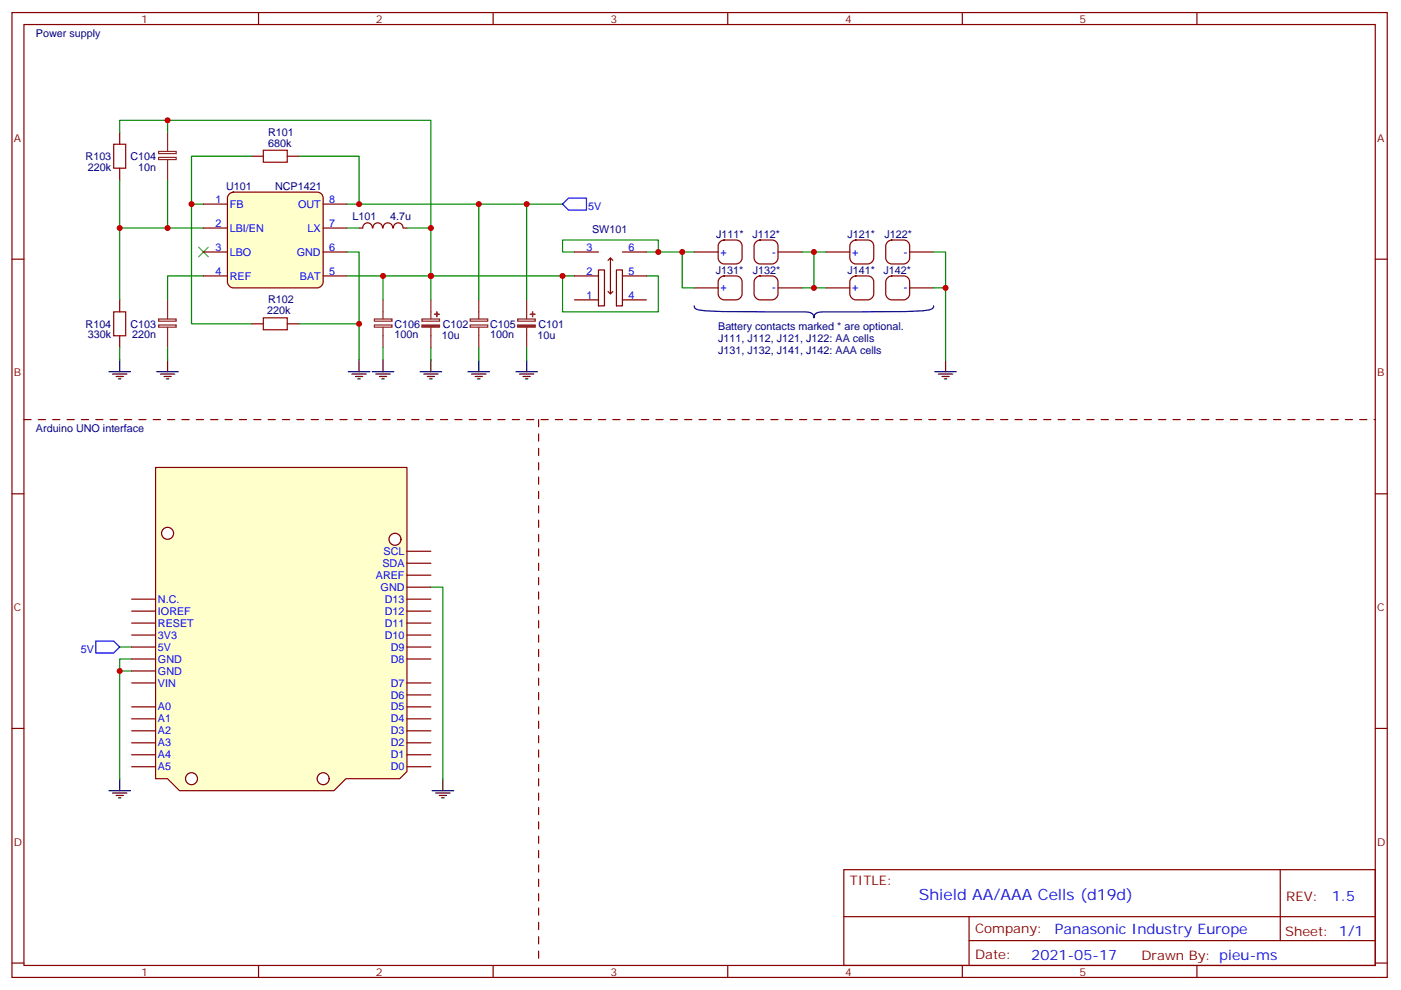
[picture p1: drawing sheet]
<svg xmlns="http://www.w3.org/2000/svg" width="413mm" height="292mm" viewBox="0 0 413 292" stroke-linecap="round" stroke-linejoin="round" font-family="sans-serif">
<g fill="none" stroke="#870000" stroke-width=".35">
<path d="M3.5 3.7h405.4v284.3h-405.4zM7.1 7.2h398.2v277.3h-398.2zM76.2 3.7v3.5M145.3 3.7v3.5M214.5 3.7v3.5M283.6 3.7v3.5M352.8 3.7v3.5M35.3 39v3.5M35.3 49.6v3.5M74.1 46h3.5M84.7 46h3.5M3.5 76.4h3.6"/>
<path d="M109.7 67.2a1.41 1.41 0 0 0-1.4-1.5 1.41 1.41 0 0 0-1.4 1.5h-1.1M109.9 67.2a1.41 1.41 0 0 1 1.4-1.5 1.41 1.41 0 0 1 1.4 1.5M112.9 67.2a1.41 1.41 0 0 1 1.4-1.5 1.41 1.41 0 0 1 1.4 1.5M116 67.2a1.41 1.41 0 0 1 1.4-1.5 1.41 1.41 0 0 1 1.4 1.5M118.9 67.2h1M169.3 74.3h7.1M176.4 79.6h1.8v10.5h-1.8zM179.2 76.7l.7-.7 .7 .7M179.9 76v10.6M181.7 79.6h1.7v10.5h-1.7zM183.4 74.3h7.1M204.6 74.3h7.1"/>
<path d="M212.3 71.2l1.1-.5h3.6a1.76 1.76 0 0 1 1.7 1.8v3.5a1.89 1.89 0 0 1-1.7 1.8h-3.6a1.89 1.89 0 0 1-1.7-1.8v-3.5zM222.8 71.2l1.2-.5h3.5a1.76 1.76 0 0 1 1.8 1.8v3.5a1.89 1.89 0 0 1-1.8 1.8h-3.5a1.89 1.89 0 0 1-1.8-1.8v-3.5zM229.3 74.3h7.1M243.4 74.3h7.1M251.1 71.2l1.1-.5h3.6a1.76 1.76 0 0 1 1.7 1.8v3.5a1.89 1.89 0 0 1-1.7 1.8h-3.6a1.89 1.89 0 0 1-1.7-1.8v-3.5zM261.6 71.2l1.2-.5h3.5a1.76 1.76 0 0 1 1.8 1.8v3.5a1.89 1.89 0 0 1-1.8 1.8h-3.5a1.89 1.89 0 0 1-1.7-1.8v-3.5zM268.1 74.3h7.1M405.3 76.4h3.6M35.3 88.4v3.5M35.3 99v3.5M74.1 95.4h3.5M84.7 95.4h3.5"/>
<path d="M169.3 88.4h7.1M169.3 81.3h7.1M179.2 85.9l.7 .7 .7-.7M183.4 88.4h7.1M183.4 81.3h7.1M204.6 84.8h7.1M212.3 81.8l1.1-.5h3.6a1.76 1.76 0 0 1 1.7 1.8v3.5a1.89 1.89 0 0 1-1.7 1.8h-3.6a1.89 1.89 0 0 1-1.7-1.8v-3.5zM222.8 81.8l1.2-.5h3.5a1.76 1.76 0 0 1 1.8 1.8v3.5a1.89 1.89 0 0 1-1.8 1.8h-3.5a1.89 1.89 0 0 1-1.8-1.8v-3.5zM229.3 84.8h7.1M243.4 84.8h7.1M251.1 81.8l1.1-.5h3.6a1.76 1.76 0 0 1 1.7 1.8v3.5a1.89 1.89 0 0 1-1.7 1.8h-3.6a1.89 1.89 0 0 1-1.7-1.8v-3.5zM261.6 81.8l1.2-.5h3.5a1.76 1.76 0 0 1 1.8 1.8v3.5a1.89 1.89 0 0 1-1.8 1.8h-3.5a1.89 1.89 0 0 1-1.7-1.8v-3.5z"/>
<path d="M268.1 84.8h7.1M3.5 145.5h3.6M405.3 145.5h3.6M3.5 214.7h3.6M405.3 214.7h3.6M248.7 256.3h156.6v28.2h-156.6zM377.3 256.3v20.9M248.7 270.1h156.5M285.6 277.2h119.6M285.6 270.1v14.2M3.5 283.8h3.6M76.2 284.5v3.5"/>
<path d="M145.3 284.5v3.5M214.5 284.5v3.5M283.6 284.5v3.5M352.8 284.5v3.5M405.3 283.8h3.6"/>
</g>
<g fill="none" stroke="#000" stroke-width=".35">
<path d="M32.1 109.5h6.4M33.2 110.2h4.2M34.2 110.9h2.1M34.9 111.7h.7M35.3 106v3.5M46.2 109.5h6.4M47.3 110.2h4.2M48.3 110.9h2.1M49 111.7h.7M49.4 106v3.5M102.7 109.5h6.3M103.7 110.2h4.2"/>
<path d="M104.8 110.9h2.1M105.5 111.7h.7M105.8 106v3.5M109.7 109.5h6.4M110.8 110.2h4.2M111.8 110.9h2.1M112.5 111.7h.7M112.9 106v3.5M123.8 109.5h6.4M124.9 110.2h4.2M125.9 110.9h2.2M126.6 111.7h.8"/>
<path d="M127 106v3.5M137.9 109.5h6.4M139 110.2h4.2M140.1 110.9h2.1M140.8 111.7h.7M141.1 106v3.5M152 109.5h6.4M153.1 110.2h4.2M154.2 110.9h2.1M154.9 111.7h.7M155.2 106v3.5M275.5 109.5h6.4"/>
<path d="M276.6 110.2h4.2M277.6 110.9h2.2M278.3 111.7h.7M278.7 106v3.5M32.1 233h6.4M33.2 233.7h4.2M34.2 234.4h2.1M34.9 235.1h.7M35.3 229.5v3.5M127.4 233h6.3M128.4 233.7h4.2M129.5 234.4h2.1"/>
<path d="M130.2 235.1h.7M130.5 229.5v3.5"/>
</g>
<path d="M33.5 42.5h3.5v7.1h-3.5zM77.6 44.3h7.1v3.5h-7.1zM33.5 91.9h3.5v7.1h-3.5zM77.6 93.7h7.1v3.5h-7.1z" fill="none" stroke="#a10000" stroke-width=".35"/>
<g fill="none" stroke="#008700" stroke-width=".35">
<path d="M35.3 39v-3.5h91.7v52.9M49.4 35.5v3.5M35.3 53.1v35.3M49.4 53.1v14.1M74.1 46h-17.7v49.4h17.7M88.2 46h17.6v14.1M35.3 67.2h24.7M56.4 60.1h3.6M102.3 74.3h3.5v21.1h-17.6M102.3 67.2h3.5M102.3 60.1h63.5M119.9 67.2h7.1"/>
<path d="M141.1 60.1v28.3M155.2 60.1v28.3M169.3 74.3h-3.5v-3.6h28.2v3.6M190.5 74.3h14.1M201.1 74.3v10.5h3.5M236.4 74.3h7M239.9 74.3v10.5M275.2 74.3h3.5v31.7M60 81.3h-10.6v7.1M102.3 81.3h67M105.8 95.4v10.6M112.9 81.3v7.1"/>
<path d="M165.8 81.3v10.6h28.2v-10.6h-3.5M236.4 84.8h7M275.2 84.8h3.5M35.3 102.5v3.5M49.4 102.5v3.5M112.9 102.5v3.5M127 102.5v3.5M141.1 102.5v3.5M155.2 102.5v3.5M127 173h3.5v56.5M35.3 190.7h3.5M35.3 197.7h3.5"/>
<path d="M38.8 194.2h-3.5v35.3"/>
</g>
<path d="M167.6 58.4h5.3v3.5h-5.3l-1.8-1.8zM28.2 188.9h5.3l1.8 1.8-1.8 1.7h-5.3z" fill="none" stroke="#00f" stroke-width=".35"/>
<g fill="none" stroke="#8c2424" stroke-width=".35">
<path d="M49.4 39v5.6M46.7 46.4h5.2v.6h-5.2zM46.7 44.6h5.2v.7h-5.2zM49.4 47.1v6M46.7 95.8h5.2v.6h-5.2zM46.7 94h5.2v.7h-5.2zM49.4 88.4v5.6M49.4 96.5v6M110.3 95.8h5.2v.6h-5.2zM110.3 94h5.2v.7h-5.2zM112.9 88.4v5.6M112.9 96.5v6"/>
<path d="M124.4 94h5.1v.7h-5.1zM127 88.4v5.6M127 96.5v6M138.6 95.8h5.2v.6h-5.2zM138.6 94h5.2v.7h-5.2zM141.1 88.4v5.6M141.1 96.5v6M152.6 94h5.2v.7h-5.2zM155.2 88.4v5.6M155.2 96.5v6"/>
</g>
<path d="M58.6 72.8l2.8 2.9M61.4 72.8l-2.8 2.9" fill="none" stroke="#3c3" stroke-width=".35"/>
<g fill="#8c2424" stroke="#8c2424" stroke-width=".35">
<path d="M152.6 95.8h5.2v.6h-5.2z"/>
<path d="M156.3 92.6h1.4z"/>
<path d="M157 91.9v1.4z"/>
<path d="M124.4 95.8h5.1v.6h-5.1z"/>
<path d="M128.1 92.6h1.4z"/>
<path d="M128.7 91.9l.1 1.4z"/>
</g>
<path d="M7.1 123.6h398.2M158.7 123.6v160.9" fill="none" stroke="#870000" stroke-width=".35" stroke-dasharray="2.1 2.1"/>
<path d="M204.6 90.1l.1 .6 .5 .4a32.3 32.3 0 0 0 9.6 .7l22.3 .1a2.13 2.13 0 0 1 2.8 1.8 2.13 2.13 0 0 1 2.8-1.8h16.8a88.1 88.1 0 0 0 14.7-.7l.7-.3 .3-.8" fill="none" stroke="#000080" stroke-width=".35"/>
<path d="M67.6 57.1l1.2-.5h24.7a1.76 1.76 0 0 1 1.7 1.8v24.7a1.89 1.89 0 0 1-1.7 1.7h-24.7a1.89 1.89 0 0 1-1.8-1.7v-24.7z" fill="#ffc" stroke="#870000" stroke-width=".35"/>
<path d="M60 74.3h7M60 67.2h7M60 60.1h7M95.2 74.3h7.1M95.2 67.2h7.1M95.2 60.1h7.1M60 81.3h7M95.2 81.3h7.1" fill="none" stroke="#870000" stroke-width=".35"/>
<g fill="#c00">
<circle cx="35.3" cy="67.2" r=".88"/>
<circle cx="49.4" cy="67.2" r=".88"/>
<circle cx="56.4" cy="60.1" r=".88"/>
<circle cx="112.9" cy="81.3" r=".88"/>
<circle cx="127" cy="81.3" r=".88"/>
<circle cx="127" cy="67.2" r=".88"/>
<circle cx="105.8" cy="60.1" r=".88"/>
<circle cx="49.4" cy="35.5" r=".88"/>
<circle cx="141.1" cy="60.1" r=".88"/>
<circle cx="155.2" cy="60.1" r=".88"/>
<circle cx="194" cy="74.3" r=".88"/>
<circle cx="105.8" cy="95.4" r=".88"/>
<circle cx="239.9" cy="84.8" r=".88"/>
<circle cx="239.9" cy="74.3" r=".88"/>
<circle cx="201.1" cy="74.3" r=".88"/>
<circle cx="278.7" cy="84.8" r=".88"/>
<circle cx="35.3" cy="197.7" r=".88"/>
<circle cx="165.8" cy="81.3" r=".88"/>
</g>
<path d="M45.9 137.8h74v89.6l-2.1 2.1h-15.8l-3.6 3.5h-45.5l-3.5-3.5h-3.5z" fill="#ffc" stroke="#870000" stroke-width=".35"/>
<g fill="none" stroke="#870000" stroke-width=".35">
<path d="M38.8 176.6h7.1M119.9 176.6h7.1M119.9 173h7.1M119.9 169.5h7.1M119.9 166h7.1M119.9 162.5h7.1M38.8 194.2h7.1M38.8 190.7h7.1M38.8 187.1h7.1M38.8 183.6h7.1M38.8 180.1h7.1M38.8 197.7h7.1"/>
<path d="M119.9 194.2h7.1M119.9 190.7h7.1M119.9 187.1h7.1M119.9 183.6h7.1M119.9 180.1h7.1M38.8 218.9h7.1M38.8 215.4h7.1M38.8 211.8h7.1M38.8 208.3h7.1M38.8 201.3h7.1M119.9 218.9h7.1M119.9 215.4h7.1"/>
<path d="M119.9 211.8h7.1M119.9 208.3h7.1M119.9 204.8h7.1M119.9 201.3h7.1M38.8 226h7.1M38.8 222.4h7.1M119.9 226h7.1M119.9 222.4h7.1"/>
</g>
<g fill="#fff" stroke="#600" stroke-width=".35">
<circle cx="116.4" cy="158.9" r="1.76"/>
<circle cx="95.2" cy="229.5" r="1.76"/>
<circle cx="56.4" cy="229.5" r="1.76"/>
<circle cx="49.4" cy="157.2" r="1.76"/>
</g>
<text font-size="4.6" fill="#00f" x="270.8" y="265.3">Shield AA/AAA Cells (d19d)</text>
<g font-size="4.2" fill="#00f">
<text x="392.5" y="265.6">1.5</text>
<text x="310.9" y="275.1">Panasonic Industry Europe</text>
<text x="304" y="282.9">2021-05-17</text>
</g>
<g font-size="3.9" fill="#800">
<text x="250.5" y="260.9">TITLE:</text>
<text x="379.1" y="265.6">REV:</text>
<text x="287.4" y="275.1">Company:</text>
<text x="378.7" y="275.7">Sheet: 1/1</text>
<text x="287.4" y="282.8">Date:</text>
<text x="336.4" y="282.8">Drawn By: pieu-ms</text>
</g>
<g font-size="3.2" fill="#000080">
<text x="10.6" y="10.8">Power supply</text>
<text x="79" y="40">R101</text>
<text x="25.2" y="47.2">R103</text>
<text x="38.4" y="47.2">C104</text>
<text x="79" y="43.2">680k</text>
<text x="25.9" y="50.4">220k</text>
<text x="40.7" y="50.4">10n</text>
<text x="66.6" y="56">U101</text>
<text x="81.1" y="56">NCP1421</text>
<text x="103.9" y="64.8">L101</text>
<text x="115" y="64.8">4.7u</text>
<text x="174.5" y="68.5">SW101</text>
<text x="211" y="70.1">J111*</text>
<text x="221.7" y="70.1">J112*</text>
<text x="249.8" y="70.1">J121*</text>
<text x="260.7" y="70.1">J122*</text>
<text x="211" y="80.7">J131*</text>
<text x="221.9" y="80.7">J132*</text>
<text x="249.8" y="80.7">J141*</text>
<text x="260.4" y="80.7">J142*</text>
<text x="79" y="89.4">R102</text>
<text x="78.7" y="92.6">220k</text>
<text x="25.2" y="96.6">R104</text>
<text x="25.9" y="99.7">330k</text>
<text x="38.4" y="96.6">C103</text>
<text x="39" y="99.7">220n</text>
<text x="116.2" y="99.8">100n</text>
<text x="116.2" y="96.5">C106</text>
<text x="130.2" y="99.8">10u</text>
<text x="130.5" y="96.6">C102</text>
<text x="144.5" y="99.8">100n</text>
<text x="144.5" y="96.5">C105</text>
<text x="158.5" y="99.8">10u</text>
<text x="158.7" y="96.6">C101</text>
<text x="211.7" y="97.2">Battery contacts marked * are optional.</text>
<text x="211.7" y="100.7">J111, J112, J121, J122: AA cells</text>
<text x="211.7" y="104.2">J131, J132, J141, J142: AAA cells</text>
<text x="10.6" y="127.2">Arduino UNO interface</text>
</g>
<g font-size="3.2" fill="#800">
<text x="41.6" y="6.7">1</text>
<text x="110.8" y="6.7">2</text>
<text x="179.9" y="6.7">3</text>
<text x="249.1" y="6.7">4</text>
<text x="318.2" y="6.7">5</text>
<text x="4.1" y="41.8">A</text>
<text x="405.9" y="41.8">A</text>
<text x="4.1" y="110.9">B</text>
<text x="405.9" y="110.9">B</text>
<text x="4.1" y="180.1">C</text>
<text x="405.9" y="180.1">C</text>
<text x="4.1" y="249.2">D</text>
<text x="405.9" y="249.2">D</text>
<text x="41.6" y="287.5">1</text>
<text x="110.8" y="287.5">2</text>
<text x="179.9" y="287.5">3</text>
<text x="249.1" y="287.5">4</text>
<text x="318.2" y="287.5">5</text>
</g>
<g font-size="3.2" fill="#00f">
<text x="63.5" y="59.8">1</text>
<text x="97" y="59.8">8</text>
<text x="67.7" y="61.2">FB</text>
<text x="87.8" y="61.2">OUT</text>
<text x="173.4" y="61.9">5V</text>
<text x="63.5" y="66.9">2</text>
<text x="67.7" y="68.3">LBI/EN</text>
<text x="90.7" y="68.3">LX</text>
<text x="97" y="66.9">7</text>
<text x="63.5" y="73.9">3</text>
<text x="67.7" y="75.3">LBO</text>
<text x="87.5" y="75.3">GND</text>
<text x="97" y="73.9">6</text>
<text x="172.9" y="73.9">3</text>
<text x="185.2" y="73.9">6</text>
<text x="212.4" y="75.3">+</text>
<text x="227.5" y="75.3">-</text>
<text x="251.2" y="75.3">+</text>
<text x="266.3" y="75.3">-</text>
<text x="63.5" y="81">4</text>
<text x="67.7" y="82.4">REF</text>
<text x="88.4" y="82.4">BAT</text>
<text x="97" y="81">5</text>
<text x="172.9" y="81">2</text>
<text x="185.2" y="81">5</text>
<text x="172.9" y="88">1</text>
<text x="185.2" y="88">4</text>
<text x="212.4" y="85.9">+</text>
<text x="227.5" y="85.9">-</text>
<text x="251.2" y="85.9">+</text>
<text x="266.3" y="85.9">-</text>
<text x="112.7" y="167">SDA</text>
<text x="113.1" y="163.5">SCL</text>
<text x="110.8" y="170.6">AREF</text>
<text x="46.6" y="177.6">N.C.</text>
<text x="112.2" y="174.1">GND</text>
<text x="113.4" y="177.6">D13</text>
<text x="46.6" y="184.7">RESET</text>
<text x="46.6" y="181.2">IOREF</text>
<text x="113.4" y="184.7">D11</text>
<text x="113.4" y="181.2">D12</text>
<text x="46.6" y="191.7">5V</text>
<text x="46.6" y="188.2">3V3</text>
<text x="113.4" y="188.2">D10</text>
<text x="115.2" y="191.7">D9</text>
<text x="23.8" y="192.4">5V</text>
<text x="46.6" y="195.3">GND</text>
<text x="115.2" y="195.3">D8</text>
<text x="46.6" y="202.3">VIN</text>
<text x="46.6" y="198.8">GND</text>
<text x="115.2" y="202.3">D7</text>
<text x="46.6" y="209.4">A0</text>
<text x="115.2" y="209.4">D5</text>
<text x="115.2" y="205.8">D6</text>
<text x="46.6" y="212.9">A1</text>
<text x="115.2" y="212.9">D4</text>
<text x="46.6" y="220">A3</text>
<text x="46.6" y="216.4">A2</text>
<text x="115.2" y="220">D2</text>
<text x="115.2" y="216.4">D3</text>
<text x="46.6" y="227">A5</text>
<text x="46.6" y="223.5">A4</text>
<text x="115.2" y="227">D0</text>
<text x="115.2" y="223.5">D1</text>
</g>
</svg>
